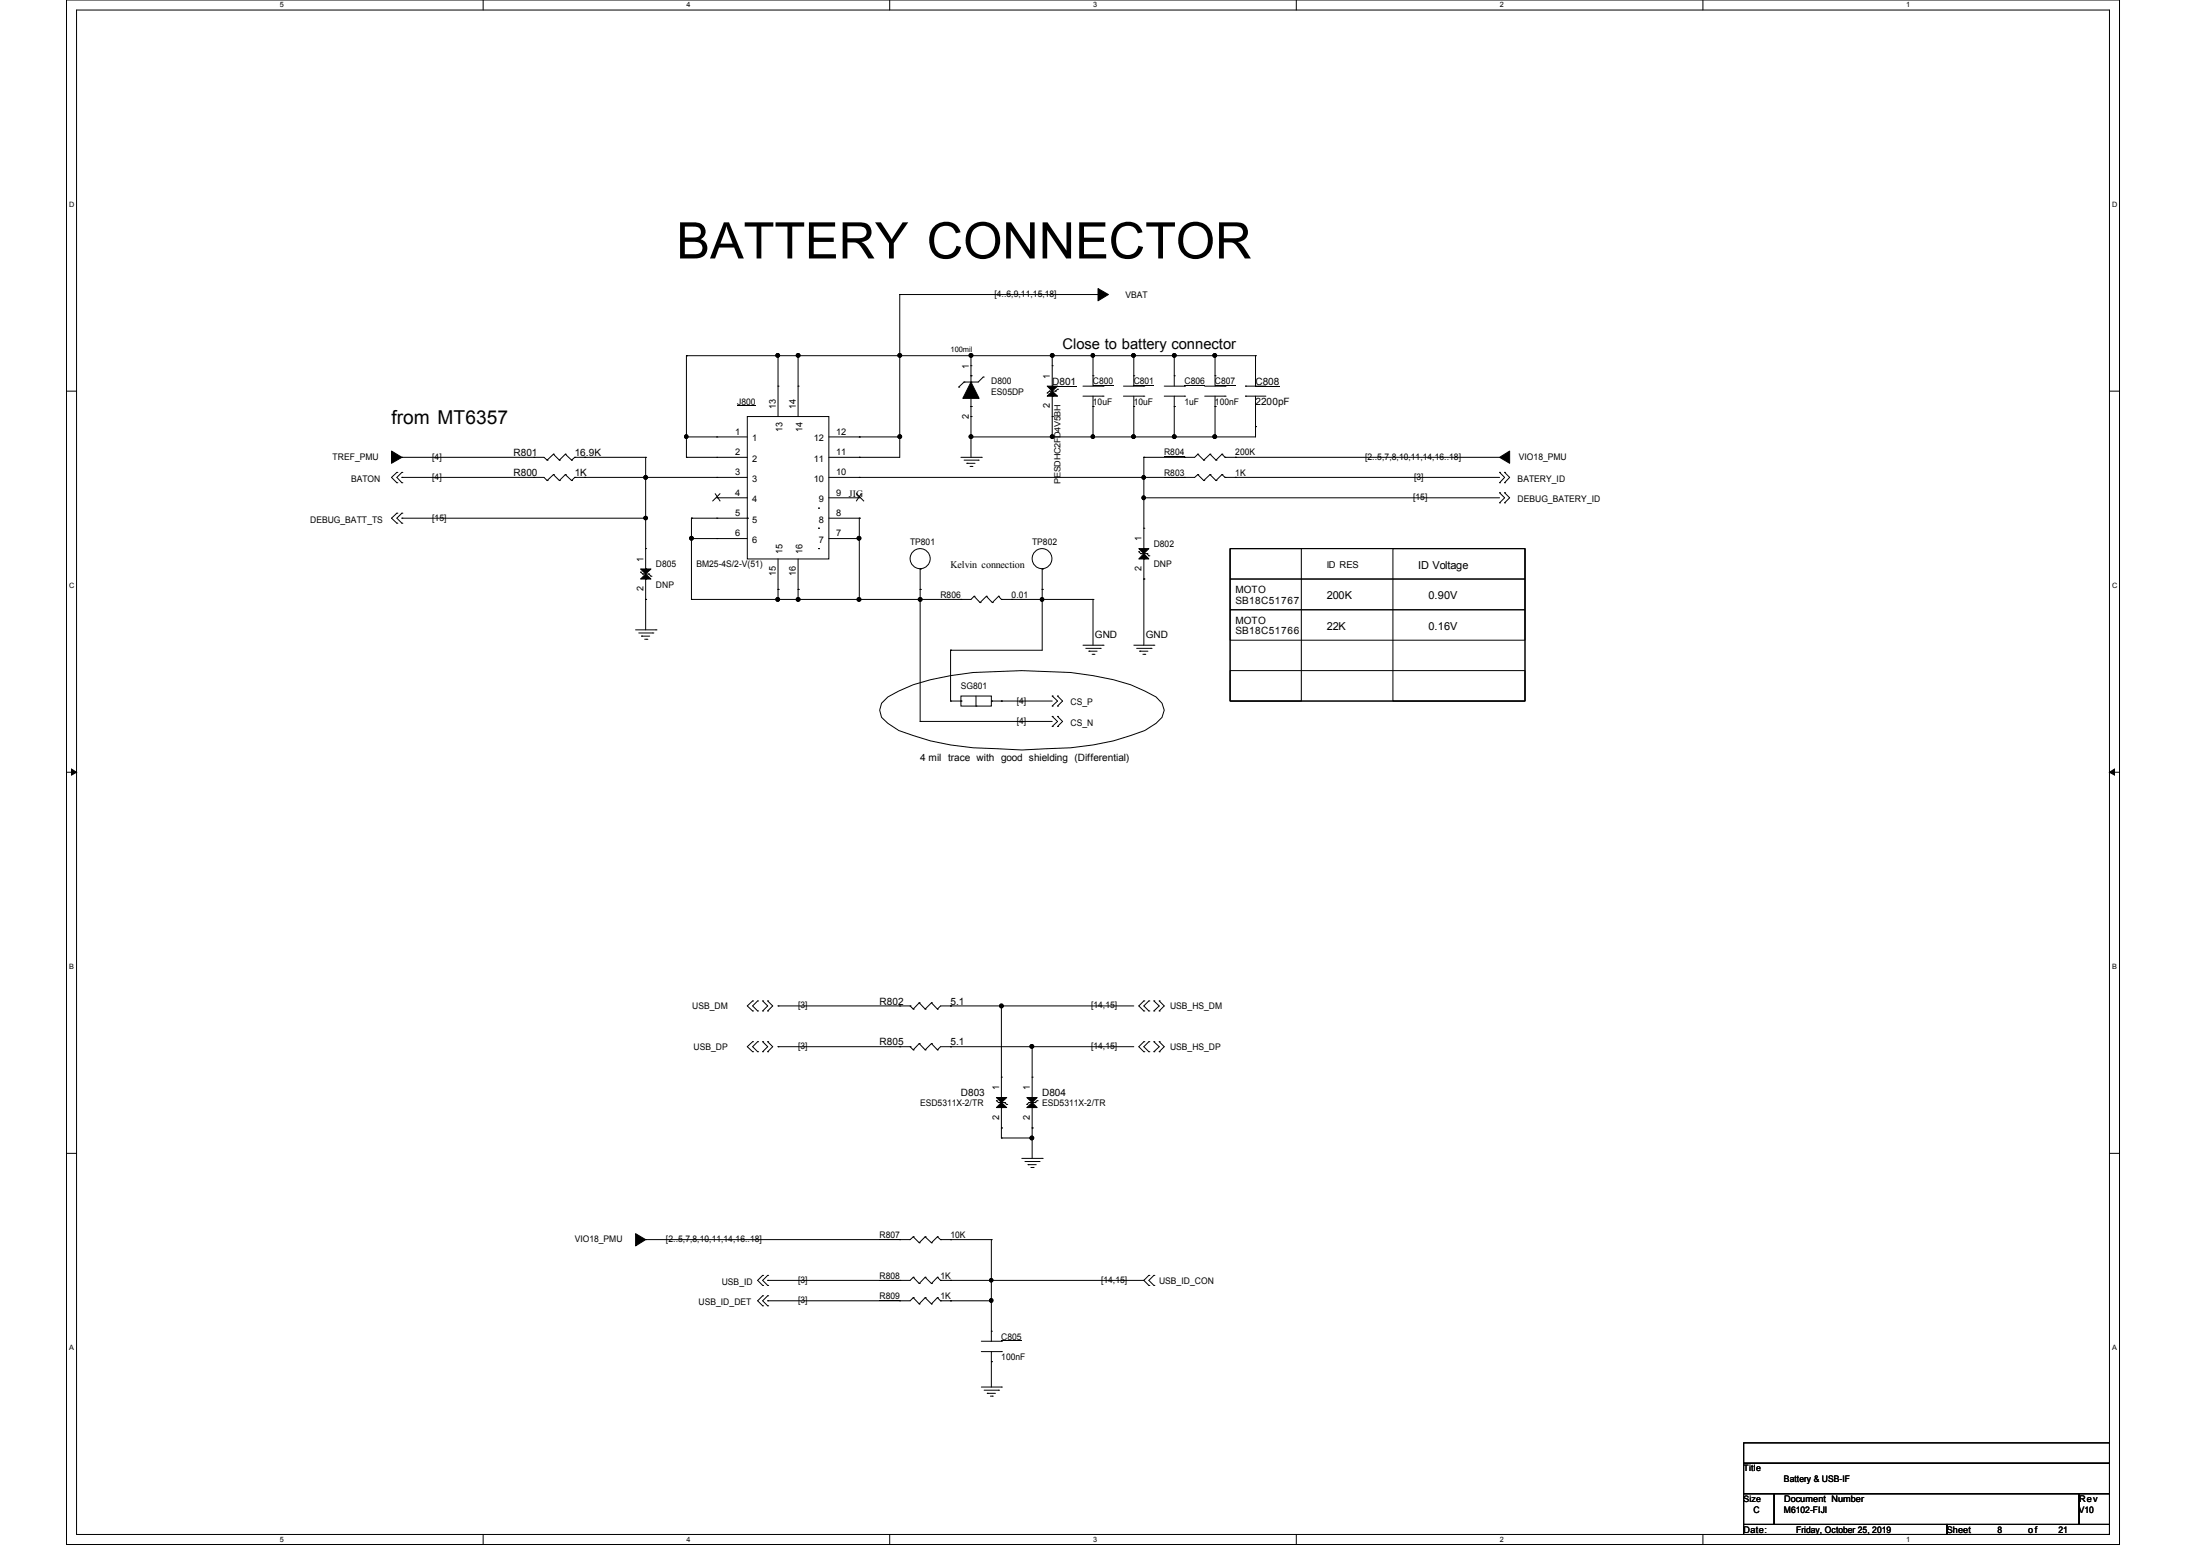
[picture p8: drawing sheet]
<svg xmlns="http://www.w3.org/2000/svg" width="297mm" height="210mm" viewBox="0 0 297 210" stroke-linecap="round" stroke-linejoin="round" font-family="sans-serif">
<g fill="none" stroke="#000" stroke-width=".13">
<path d="M9 0h277v208.4h-277zM65.2 0v1.4M120.1 0v1.4M174.9 0v1.4M229.8 0v1.4M10.3 1.4h274.3v205.7h-274.3zM121.4 39.8h26.8M121.4 39.8h.1M121.4 39.8v21.9h-9.6M9 52.8h1.3M92.6 59h.1M92.6 48h.1"/>
<path d="M92.6 48v13.7M92.6 48h76.8M92.6 59h8.2M96.7 59h.1M99.5 54.8h2.5M100.8 56.2h11v19.2h-11zM105 48h.1M105 52.1h.1M105 48v8.2M107.7 48h.1M107.7 52.1h.1M107.7 48v8.2"/>
<path d="M111.8 59h9.6M116 59h.1M121.4 59h.1M121.4 48h.1M129.4 52.2h.1M130.1 51.6h.1M130.1 51.6l-.7 .6M131 56.2h.1M131 48h.1M131 59h.1M131 54.9h.1M131 51.6h.1"/>
<path d="M131 50.7h.1M131 49.4h.1M131 48v3.6M131 53.8v7.9M132.7 50.9h.1M132.7 50.9l-.7 .7h-1.9M141.3 53h.1M141.6 52.8h.1M141.6 52.8l-.3 .2M141.6 52.8h.8M142 48h.1M142 56.2h.1"/>
<path d="M142 59h.1M142 52.1h.1M142 53.5h.1M142 49.4h.1M142 48v4.1M142 53.5v5.5M142 52.1h3.2M142.4 52.8h.1M142.7 52.5h.1M142.7 52.5l-.3 .3M146.1 53.5h2.7M146.1 52.1h2.7"/>
<path d="M147.5 54.9h.1M147.5 48h.1M147.5 59h.1M147.5 50.7h.1M147.5 48v4.1M147.5 53.5v5.5M147.5 52h2.7M148.8 53.5h.1M148.8 52.1h.1M151.6 53.5h2.7M151.6 52.1h2.7M153 48h.1"/>
<path d="M153 59h.1M153 54.9h.1M153 50.7h.1M153 48v4.1M153 53.5v5.5M153 52h2.7M154.3 53.5h.1M154.3 52.1h.1M157.1 53.5h2.8M157.1 52.1h2.8M158.5 54.9h.1M158.5 59h.1"/>
<path d="M158.5 48h.1M158.5 50.7h.1M158.5 48v4.1M158.5 53.5v5.5M159.9 53.5h.1M159.9 52.1h.1M159.9 52h2.7M162.6 53.5h2.7M162.6 52.1h2.7M164 54.9h.1M164 59h.1M164 48h.1"/>
<path d="M164 50.7h.1M164 48v4.1M164 53.5v5.5M164 52h2.7M165.3 53.5h.1M165.3 52.1h.1M168.1 52.1h.1M168.1 53.5h.1M168.1 53.5h2.7M168.1 52.1h4.6M169.4 57.6h.1M169.4 48h.1"/>
<path d="M169.4 53.5v5.5h-38.4M169.4 48v4.1M284.6 52.8h1.4M53.6 63.8l-.8 .6 .8 .8M53.6 69.3l-.8 .6 .8 .7M53.6 63.8h.1M53.6 65.2h.1M53.6 69.3h.1M53.6 70.6h.1M54.2 64.4h.1M54.2 61.7h.1M54.2 69.9h.1"/>
<path d="M54.2 63.8h.1M54.2 65.2h.1M54.2 69.3h.1M54.2 70.6h.1M54.2 63.8l-.6 .6 .6 .8M54.2 69.3l-.6 .6 .6 .7M54.2 61.7h19.2l.4 .4M54.2 64.4h19.2l.4 .5M54.2 69.9h32.9M72.1 61.7h.1M72.1 64.4h.1M73.8 62.1h.1"/>
<path d="M73.8 64.9h.1M74.7 61.3h.1M74.7 64.1h.1M74.7 61.3l.8 .8M74.7 64.1l.8 .8M74.7 61.3l-.9 .8M74.7 64.1l-.9 .8M75.5 62.1h.1M75.5 64.9h.1M76.3 61.3h.1M76.3 64.1h.1M76.3 61.3l.8 .8"/>
<path d="M76.3 64.1l.8 .8M76.3 61.3l-.8 .8M76.3 64.1l-.8 .8M77.1 62.1h.1M77.1 64.9h.1M77.6 61.7h.1M77.6 64.4h.1M77.6 61.7h9.5M77.6 64.4h23.2M77.6 61.7l-.5 .4M77.6 64.4l-.5 .5M78.9 64.4h.1"/>
<path d="M78.9 61.7h.1M86.4 77.2h.1M86.4 77.2l.3 .3M86.7 77.5h.1M86.7 77.5h.8M87.1 64.4h.1M87.1 61.7h.1M87.1 69.9h.1M87.1 76.8h.1M87.1 78.1h.1M87.1 74h.1M87.1 61.7v15.1"/>
<path d="M87.1 78.1v6.9M87.5 77.5h.1M87.5 77.5l.3 .3M87.8 77.8h.1M92.6 61.7h.1M92.6 61.7h8.2M93.3 69.9h.1M93.3 72.7h.1M93.3 69.9v11M93.3 69.9h7.5M93.3 72.7h7.5M96.5 66.6l.7 1.1"/>
<path d="M96.7 67.2h4.1M96.7 61.7h.1M96.7 64.4h.1M96.7 67.2h.1M96.7 69.9h.1M96.7 72.7h.1M97.2 66.6l-1.1 1.1M100.8 69.9h.1M105 79.5h.1M105 75.4v5.5M107.7 79.5h.1M107.7 75.4v5.5"/>
<path d="M110.4 68.6h.1M110.4 71.3h.1M110.4 74h.1M111.8 69.9h4.2M111.8 72.7h4.2M111.8 67.2h4.2M115.5 66.6l1.1 1.1M116 61.7h.1M116 64.4h.1M116 69.9h.1M116 72.7h.1M116 67.2h.1"/>
<path d="M116 69.9v11M116.2 66.6l-.7 1.1M124.2 79.5h.1M124.2 76.8h.1M124.2 76.8v20.6M129.7 61.7h2.7M130.1 62.1h1.9M130.5 62.5h1.1M130.5 62.5h.1M130.9 62.9h.2M131.1 62.9h.1M132 62.1h.1"/>
<path d="M132.4 61.7h.1M140.6 79.5h.1M140.6 76.8h.1M140.6 76.8v11h-12.3M153.7 74.5h.1M153.7 74.5l.2 .2M153.9 74.7h.9M153.9 74.7h.1M154.3 67.2h48.1M154.3 78.1h.1M154.3 61.7h.1M154.3 64.4h.1"/>
<path d="M154.3 67.2h.1M154.3 74h.1M154.3 75.4h.1M154.3 71.3h.1M154.3 61.7v12.3M154.3 75.4v11.7M154.8 74.7h.1M154.8 74.7l.2 .3M155 75h.1M157.1 64.4h2.8M157.1 61.6h2.8M159.9 64.4h.1"/>
<path d="M159.9 61.7h.1M161.6 61.3l-.4 .4h-6.9M161.6 64.1l-.4 .3h-49.4M161.6 64.1h.1M161.6 61.3h.1M161.6 64.1l.8 .8M161.6 61.3l.8 .8M162.4 64.9h.1M162.4 62.1h.1M163.3 64.1h.1M163.3 61.3h.1M163.3 64.1l.8 .8"/>
<path d="M163.3 61.3l.8 .8M163.3 64.1l-.9 .8M163.3 61.3l-.9 .8M164.1 64.9h.1M164.1 62.1h.1M164.9 64.1h.1M164.9 61.3h.1M164.9 64.1l.4 .3M164.9 61.3l.4 .4M164.9 64.1l-.8 .8M164.9 61.3l-.8 .8M165.3 64.4h.1"/>
<path d="M165.3 61.7h.1M165.3 61.7h37.1M165.3 64.4h37.1M166 74h39.8v20.6h-39.8zM166 74h39.8v4.1h-39.8zM166 78.1h39.8v4.2h-39.8zM166 74h9.6v20.6h-9.6zM166.7 61.7h.1M166.7 64.4h.1M188 74h17.8v20.6h-17.8zM202.4 63.8h.1M202.4 65.2h.1"/>
<path d="M202.4 66.5h.1M202.4 67.9h.1M202.4 63.8l.6 .6-.6 .8M202.4 66.5l.6 .7-.6 .7M203 63.8l.7 .6-.7 .8M203 66.5l.7 .7-.7 .7M203 63.8h.1M203 65.2h.1M203 66.5h.1M203 67.9h.1M85.8 85h2.7M86.2 85.4h1.9"/>
<path d="M86.6 85.9h.1M86.6 85.9h1.1M87 86.3h.3M87.1 80.9h.1M87.3 86.3h.1M88.1 85.4h.1M88.5 85h.1M93.3 80.9h.1M105 80.9h.1M107.7 80.9h.1M116 80.9h.1M119 94.9l.8-.8a21.5 21.5 0 0 1 8.5-2.9l3-.4 6.6-.3 6.6 .3a29.1 29.1 0 0 1 10 2.5l1.5 .8 .8 .8 .3 .9-.3 1-.8 .8-1.5 1a33.6 33.6 0 0 1-13.3 2.4l-3.3 .2-3.3-.2a35.5 35.5 0 0 1-13.3-2.4l-1.5-1-.8-.8-.3-1z"/>
<path d="M124.2 80.9h.1M124.2 97.4h.1M124.2 97.4h17.8M128.3 94.6h1.4M128.3 87.8h.1M128.3 94.6h.1M128.3 87.8v6.8M129.7 80.9h.1M129.7 94.6h.1M129.7 93.9h4.1v1.4h-4.1zM131.4 80.5l-.4 .4h-37.7M131.4 80.5h.1"/>
<path d="M131.4 80.5l.8 .8M131.7 95.3h.1M131.7 93.9v1.4M132.2 81.3h.1M133.1 80.5h.1M133.1 80.5l.8 .8M133.1 80.5l-.9 .8M133.8 94.6h.1M133.8 94.6h8.2M133.9 81.3h.1M134.7 80.5h.1M134.7 80.5l.4 .4"/>
<path d="M134.7 80.5l-.8 .8M135.1 94.6h.1M135.1 80.9h.1M135.1 80.9h12.4M136.5 80.9h.1M140.6 80.9h.1M142 93.9l.7 .7-.7 .7M142 96.7l.7 .7-.7 .6M142 93.9h.1M142 95.3h.1M142 96.7h.1M142 98h.1"/>
<path d="M142.7 93.9h.1M142.7 95.3h.1M142.7 96.7h.1M142.7 98h.1M142.7 93.9l.7 .7-.7 .7M142.7 96.7l.7 .7-.7 .6M146.1 87.1h2.7M146.5 87.5h2M146.9 87.9h.1M146.9 87.9h1.1M147.4 88.3h.2M147.5 80.9h.1"/>
<path d="M147.5 80.9v6.2M147.6 88.3h.1M148.5 87.5h.1M148.8 87.1h.1M153 87.1h2.7M153.4 87.5h1.9M153.8 87.9h1.1M153.8 87.9h.1M154.2 88.3h.3M154.5 88.3h.1M155.3 87.5h.1M155.7 87.1h.1"/>
<path d="M166 82.3h39.8v4.1h-39.8zM166 90.5h39.8v4.1h-39.8zM9 104.2h1.3M284.6 104.2h1.4M101.6 135.1l-.8 .7 .8 .6M101.6 136.4h.1M101.6 135.1h.1M102.2 135.1h.1M102.2 136.4h.1M102.2 135.1l-.6 .7 .6 .6M102.9 135.1h.1M102.9 136.4h.1"/>
<path d="M102.9 135.1l.7 .7-.7 .6M103.6 135.1l.7 .7-.7 .6M103.6 135.1h.1M103.6 136.4h.1M105 135.8h17.8M105 135.8h.1M121.4 135.8h.1M122.8 135.8h.1M122.8 135.8l.4 .4M123.2 136.2h.1M124 135.3l.8 .9M124 135.3h.1"/>
<path d="M124 135.3l-.8 .9M124.8 136.2h.1M125.7 135.3l.8 .9M125.7 135.3h.1M125.7 135.3l-.9 .9M126.5 136.2h.1M128.3 135.8h.1M135.1 135.8h.1M135.1 135.8v12.3M153 135.8h-26.1l-.4 .4M154.3 135.1h.1M154.3 136.4h.1"/>
<path d="M154.3 135.1l-.6 .7 .6 .6M155 135.1l-.7 .7 .7 .6M155 135.1h.1M155 136.4h.1M155.7 135.1h.1M155.7 136.4h.1M155.7 135.1l.7 .7-.7 .6M156.4 136.4h.1M156.4 135.1h.1M156.4 135.1l.7 .7-.7 .6M9 155.7h1.3M101.6 140.6l-.8 .7 .8 .6"/>
<path d="M101.6 141.9h.1M101.6 140.6h.1M102.2 140.6h.1M102.2 141.9h.1M102.2 140.6l-.6 .7 .6 .6M102.9 140.6h.1M102.9 141.9h.1M102.9 140.6l.7 .7-.7 .6M103.6 140.6l.7 .7-.7 .6M103.6 140.6h.1M103.6 141.9h.1M105 141.3h17.8"/>
<path d="M105 141.3h.1M121.4 141.3h.1M122.8 141.3h.1M122.8 141.3l.4 .4M123.2 141.7h.1M124 140.8l.8 .9M124 140.8h.1M124 140.8l-.8 .9M124.8 141.7h.1M125.7 140.8l.8 .9M125.7 140.8h.1M125.7 140.8l-.9 .9"/>
<path d="M126.5 141.7h.1M128.3 141.3h.1M134.5 148.5l.2 .3M134.5 148.5h.1M134.7 148.8h.1M134.7 148.8h.9M135.1 153.6h4.2M135.1 152.2h.1M135.1 153.6h.1M135.1 148.1h.1M135.1 149.5h.1M135.1 145.4h.1"/>
<path d="M135.1 149.5v4.1M135.6 148.8h.1M135.6 148.8l.2 .3M135.8 149.1h.1M137.9 156.3h2.7M138.3 156.8h1.9M138.6 149.1h.1M138.7 157.2h1.1M138.7 157.2h.1M138.9 148.8h.8M138.9 148.8h.1M138.9 148.8l-.3 .3"/>
<path d="M139.1 157.6h.3M139.3 141.3h.1M139.3 152.2h.1M139.3 153.6h.1M139.3 148.1h.1M139.3 149.5h.1M139.3 145.4h.1M139.3 141.3v6.8M139.3 149.5v6.8M139.4 157.6h.1M139.7 148.8h.1M140 148.5h.1"/>
<path d="M140 148.5l-.3 .3M140.2 156.8h.1M140.6 156.3h.1M153 141.3h-26.1l-.4 .4M154.3 140.6h.1M154.3 141.9h.1M154.3 140.6l-.6 .7 .6 .6M155 140.6l-.7 .7 .7 .6M155 140.6h.1M155 141.9h.1M155.7 140.6h.1M155.7 141.9h.1"/>
<path d="M155.7 140.6l.7 .7-.7 .6M156.4 141.9h.1M156.4 140.6h.1M156.4 140.6l.7 .7-.7 .6M284.6 155.7h1.4M87.1 167.3h.1M102.9 172.1l-.7 .7 .7 .7M102.9 174.9l-.7 .7 .7 .6M102.9 172.1h.1M102.9 173.5h.1M102.9 174.9h.1M102.9 176.2h.1"/>
<path d="M103.6 172.1l-.7 .7 .7 .7M103.6 174.9l-.7 .7 .7 .6M103.6 175.6h.1M103.6 172.8h.1M103.6 172.1h.1M103.6 173.5h.1M103.6 174.9h.1M103.6 176.2h.1M118.7 175.5h2.8M118.7 172.8h2.8M118.7 167.3h2.8M121.4 175.6h.1"/>
<path d="M121.4 172.8h.1M121.4 167.3h.1M123.2 172.4l-.4 .4h-19.2M123.2 166.9l-.4 .4h-35.7M123.2 175.1l-.4 .5h-19.2M123.2 175.1h.1M123.2 172.4h.1M123.2 166.9h.1M123.2 175.1l.8 .9M123.2 172.4l.8 .8M123.2 166.9l.8 .8M124 176h.1"/>
<path d="M124 173.2h.1M124 167.7h.1M124.8 175.1h.1M124.8 172.4h.1M124.8 166.9h.1M124.8 175.1l.9 .9M124.8 172.4l.9 .8M124.8 166.9l.9 .8M124.8 175.1l-.8 .9M124.8 172.4l-.8 .8M124.8 166.9l-.8 .8M125.7 176h.1"/>
<path d="M125.7 173.2h.1M125.7 167.7h.1M126.5 175.1h.1M126.5 172.4h.1M126.5 166.9h.1M126.5 175.1l.4 .5M126.5 172.4l.4 .4M126.5 166.9l.4 .4M126.5 175.1l-.8 .9M126.5 172.4l-.8 .8M126.5 166.9l-.8 .8M126.9 175.6h.1"/>
<path d="M126.9 172.8h.1M126.9 167.3h.1M126.9 172.8h27.4M126.9 167.3h6.9M126.9 175.6h6.9M128.3 172.8h.1M128.3 175.6h.1M128.3 167.3h.1M133.8 172.8h.1M133.8 175.6h.1M133.8 167.3h.1M133.8 179.7h.1"/>
<path d="M133.8 167.3v13.7M154.3 172.8l.7 .7M155 172.1l-.7 .7M155 172.1h.1M155 173.5h.1M155.7 173.5h.1M155.7 172.1h.1M155.7 172.1l-.7 .7 .7 .7M132.4 187.2h2.7M132.4 182.4h2.7M132.4 181h2.7M132.8 187.6h1.9"/>
<path d="M133.2 188h1.1M133.2 188h.1M133.6 188.4h.3M133.8 183.8h.1M133.8 182.4v4.8M133.9 188.4h.1M134.7 187.6h.1M135.1 187.2h.1M135.1 182.4h.1M135.1 181h.1M135.1 181h2.8M235.3 194.7h49.3v2.8h-49.3z"/>
<path d="M235.3 197.5h49.3v4.1h-49.3zM65.2 207.1v1.3M120.1 207.1v1.3M174.9 207.1v1.3M229.8 207.1v1.3M235.3 205.7h27.4v1.4h-27.4zM235.3 201.6h4.1v4.1h-4.1zM239.4 201.6h41.1v4.1h-41.1zM262.7 205.7h21.9v1.4h-21.9zM280.5 201.6h4.1v4.1h-4.1z"/>
<circle cx="124.2" cy="75.4" r="1.35"/>
<circle cx="140.6" cy="75.4" r="1.34"/>
</g>
<g fill="#000" stroke="#000" stroke-width=".13">
<path d="M131 51.6l1.1 2.2h-2.2zM141.3 52.1h1.4l-.7 .7zM142 52.8l.7 .7h-1.4zM86.4 76.8h1.4l-.7 .7zM86.4 78.1l.7-.6 .7 .6zM153.7 74h1.3l-.7 .7zM154.3 74.7l.7 .7h-1.3zM9.7 103.8l.6 .4-.6 .4zM284.6 104.2l.7-.4v.8zM134.5 148.1h1.3l-.7 .7zM134.5 149.5l.6-.7 .7 .7zM138.6 148.1h1.4l-.7 .7z"/>
<path d="M138.6 149.5l.7-.7 .7 .7z"/>
<path d="M148.2 38.9l1.4 .9-1.4 .8z" fill-rule="evenodd"/>
<path d="M52.8 60.9l1.4 .8-1.4 .8z" fill-rule="evenodd"/>
<path d="M202.4 61.7l1.3-.8v1.6z" fill-rule="evenodd"/>
<path d="M85.8 166.5l1.3 .8-1.3 .8z" fill-rule="evenodd"/>
<circle cx="92.6" cy="58.9" r=".24"/>
<circle cx="104.9" cy="48" r=".25"/>
<circle cx="107.7" cy="48" r=".25"/>
<circle cx="121.4" cy="58.9" r=".25"/>
<circle cx="121.4" cy="48" r=".25"/>
<circle cx="131" cy="48" r=".25"/>
<circle cx="131" cy="58.9" r=".25"/>
<circle cx="142" cy="58.9" r=".25"/>
<circle cx="142" cy="48" r=".25"/>
<circle cx="147.5" cy="48" r=".24"/>
<circle cx="147.5" cy="58.9" r=".24"/>
<circle cx="153" cy="58.9" r=".25"/>
<circle cx="153" cy="48" r=".25"/>
<circle cx="158.5" cy="58.9" r=".25"/>
<circle cx="158.5" cy="48" r=".25"/>
<circle cx="163.9" cy="58.9" r=".25"/>
<circle cx="163.9" cy="48" r=".25"/>
<circle cx="87.1" cy="64.4" r=".25"/>
<circle cx="87.1" cy="69.9" r=".24"/>
<circle cx="93.3" cy="72.6" r=".25"/>
<circle cx="115.9" cy="72.6" r=".25"/>
<circle cx="154.3" cy="64.4" r=".24"/>
<circle cx="154.3" cy="67.2" r=".24"/>
<circle cx="104.9" cy="80.9" r=".25"/>
<circle cx="107.7" cy="80.9" r=".25"/>
<circle cx="115.9" cy="80.9" r=".25"/>
<circle cx="124.2" cy="80.9" r=".25"/>
<circle cx="140.6" cy="80.9" r=".24"/>
<circle cx="135.1" cy="135.8" r=".25"/>
<circle cx="139.2" cy="141.2" r=".25"/>
<circle cx="139.2" cy="153.6" r=".25"/>
<circle cx="133.7" cy="175.5" r=".24"/>
<circle cx="133.8" cy="172.8" r=".23"/>
</g>
<text font-size="6.8" x="91.3" y="34.9">BATTERY CONNECTOR</text>
<text font-size="2.6" x="52.8" y="57.2">from MT6357</text>
<text font-size="2" x="143.4" y="47.1">Close to battery connector</text>
<g font-size="1.5">
<text x="191.4" y="76.8">ID Voltage</text>
<text x="179" y="80.9">200K</text>
<text x="192.7" y="80.9">0.90V</text>
<text x="179" y="85">22K</text>
<text x="192.7" y="85">0.16V</text>
</g>
<g font-size="1.4">
<text x="142" y="51.9">D801</text>
<text x="169.4" y="51.9">C808</text>
<text x="169.4" y="54.7">2200pF</text>
<text x="69.3" y="61.6">R801</text>
<text x="69.3" y="64.3">R800</text>
<text x="77.6" y="61.6">16.9K</text>
<text x="77.6" y="64.3">1K</text>
<text x="128.3" y="76.6">Kelvin connection</text>
<text x="166.7" y="80.1">MOTO</text>
<text x="166.7" y="81.5">SB18C51767</text>
<text x="147.7" y="86.1">GND</text>
<text x="154.6" y="86.1">GND</text>
<text x="166.7" y="84.2">MOTO</text>
<text x="166.7" y="85.6">SB18C51766</text>
<text x="124.2" y="102.7">4 mil trace with good shielding (Differential)</text>
<text x="118.7" y="135.6">R802</text>
<text x="128.3" y="135.6">5.1</text>
<text x="118.7" y="141.1">R805</text>
<text x="128.3" y="141.1">5.1</text>
<text x="129.7" y="148">D803</text>
<text x="140.6" y="148">D804</text>
</g>
<g font-size="1.3">
<text x="114.6" y="67">JIG</text>
<text x="179" y="76.6">ID RES</text>
</g>
<g font-size="1.2">
<text x="134.2" y="40.1">[4..6,9,11,15,18]</text>
<text x="151.9" y="40.2">VBAT</text>
<text x="130.7" y="49.7" transform="rotate(-90 130.7 49.7)">1</text>
<text x="133.8" y="51.9">D800</text>
<text x="133.8" y="53.3">ES05DP</text>
<text x="141.7" y="51.1" transform="rotate(-90 141.7 51.1)">1</text>
<text x="147.5" y="51.9">C800</text>
<text x="153" y="51.9">C801</text>
<text x="159.8" y="51.9">C806</text>
<text x="163.9" y="51.9">C807</text>
<text x="99.2" y="58.7">1</text>
<text x="99.5" y="54.6">J800</text>
<text x="101.5" y="59.6">1</text>
<text x="104.7" y="55.2" transform="rotate(-90 104.7 55.2)">13</text>
<text x="105.6" y="58.3" transform="rotate(-90 105.6 58.3)">13</text>
<text x="107.4" y="55.2" transform="rotate(-90 107.4 55.2)">14</text>
<text x="108.3" y="58.3" transform="rotate(-90 108.3 58.3)">14</text>
<text x="109.8" y="59.6">12</text>
<text x="112.8" y="58.7">12</text>
<text x="130.7" y="56.5" transform="rotate(-90 130.7 56.5)">2</text>
<text x="141.7" y="55.1" transform="rotate(-90 141.7 55.1)">2</text>
<text x="147.5" y="54.6">10uF</text>
<text x="153" y="54.6">10uF</text>
<text x="159.8" y="54.6">1uF</text>
<text x="163.9" y="54.6">100nF</text>
<text x="44.9" y="62">TREF_PMU</text>
<text x="47.4" y="65">BATON</text>
<text x="58.3" y="62">[4]</text>
<text x="58.3" y="64.8">[4]</text>
<text x="99.2" y="61.4">2</text>
<text x="99.2" y="64.1">3</text>
<text x="101.5" y="62.3">2</text>
<text x="101.5" y="65">3</text>
<text x="109.8" y="65">10</text>
<text x="109.8" y="62.3">11</text>
<text x="112.8" y="64.1">10</text>
<text x="112.8" y="61.4">11</text>
<text x="143.1" y="65.3" transform="rotate(-90 143.1 65.3)">PESDHC2FD4V5BH</text>
<text x="157.1" y="64.2">R803</text>
<text x="157.1" y="61.5">R804</text>
<text x="166.7" y="64.2">1K</text>
<text x="166.7" y="61.5">200K</text>
<text x="184.2" y="62">[2..5,7,8,10,11,14,16..18]</text>
<text x="190.8" y="64.8">[3]</text>
<text x="204.8" y="65">BATERY_ID</text>
<text x="205" y="62">VIO18_PMU</text>
<text x="41.9" y="70.5">DEBUG_BATT_TS</text>
<text x="58.3" y="70.3">[15]</text>
<text x="99.2" y="66.9">4</text>
<text x="99.2" y="69.6">5</text>
<text x="101.5" y="67.8">4</text>
<text x="101.5" y="70.5">5</text>
<text x="110.5" y="70.5">8</text>
<text x="110.5" y="67.8">9</text>
<text x="112.8" y="69.6">8</text>
<text x="112.8" y="66.9">9</text>
<text x="190.7" y="67.5">[15]</text>
<text x="204.8" y="67.8">DEBUG_BATERY_ID</text>
<text x="86.8" y="75.8" transform="rotate(-90 86.8 75.8)">1</text>
<text x="88.5" y="76.6">D805</text>
<text x="94" y="76.6">BM25-4S/2-V(51)</text>
<text x="99.2" y="72.4">6</text>
<text x="101.5" y="73.3">6</text>
<text x="104.7" y="77.8" transform="rotate(-90 104.7 77.8)">15</text>
<text x="105.6" y="74.8" transform="rotate(-90 105.6 74.8)">15</text>
<text x="107.4" y="77.8" transform="rotate(-90 107.4 77.8)">16</text>
<text x="108.3" y="74.8" transform="rotate(-90 108.3 74.8)">16</text>
<text x="110.5" y="73.3">7</text>
<text x="112.8" y="72.4">7</text>
<text x="122.8" y="73.5">TP801</text>
<text x="139.3" y="73.5">TP802</text>
<text x="154" y="77.1" transform="rotate(-90 154 77.1)">2</text>
<text x="154" y="73.1" transform="rotate(-90 154 73.1)">1</text>
<text x="155.7" y="73.8">D802</text>
<text x="155.7" y="76.6">DNP</text>
<text x="86.8" y="79.8" transform="rotate(-90 86.8 79.8)">2</text>
<text x="88.5" y="79.3">DNP</text>
<text x="126.9" y="80.7">R806</text>
<text x="136.5" y="80.7">0.01</text>
<text x="129.7" y="93">SG801</text>
<text x="137.2" y="95">[4]</text>
<text x="144.5" y="95.2">CS_P</text>
<text x="137.2" y="97.7">[4]</text>
<text x="144.5" y="98">CS_N</text>
<text x="93.4" y="136.2">USB_DM</text>
<text x="107.7" y="136.1">[3]</text>
<text x="147.2" y="136.1">[14,15]</text>
<text x="157.9" y="136.2">USB_HS_DM</text>
<text x="93.6" y="141.7">USB_DP</text>
<text x="107.7" y="141.6">[3]</text>
<text x="147.2" y="141.6">[14,15]</text>
<text x="157.9" y="141.7">USB_HS_DP</text>
<text x="124.2" y="149.3">ESD5311X-2/TR</text>
<text x="134.8" y="147.2" transform="rotate(-90 134.8 147.2)">1</text>
<text x="139" y="147.2" transform="rotate(-90 139 147.2)">1</text>
<text x="140.6" y="149.3">ESD5311X-2/TR</text>
<text x="134.8" y="151.1" transform="rotate(-90 134.8 151.1)">2</text>
<text x="139" y="151.1" transform="rotate(-90 139 151.1)">2</text>
<text x="77.5" y="167.6">VIO18_PMU</text>
<text x="89.9" y="167.6">[2..5,7,8,10,11,14,16..18]</text>
<text x="118.7" y="167.1">R807</text>
<text x="128.3" y="167.1">10K</text>
<text x="97.4" y="173.4">USB_ID</text>
<text x="107.7" y="173.1">[3]</text>
<text x="118.7" y="172.6">R808</text>
<text x="126.9" y="172.6">1K</text>
<text x="148.6" y="173.1">[14,15]</text>
<text x="156.4" y="173.3">USB_ID_CON</text>
<text x="94.3" y="176.1">USB_ID_DET</text>
<text x="107.7" y="175.9">[3]</text>
<text x="118.7" y="175.3">R809</text>
<text x="126.9" y="175.3">1K</text>
<text x="135.1" y="180.8">C805</text>
<text x="135.1" y="183.6">100nF</text>
<text x="235.3" y="202.7">Size</text>
<text x="235.3" y="198.6">Title</text>
<text x="240.7" y="200">Battery &amp; USB-IF</text>
<text x="240.7" y="202.7">Document Number</text>
<text x="280.5" y="202.7">Rev</text>
<text x="235.3" y="206.9">Date:</text>
<text x="236.6" y="204.1">C</text>
<text x="240.7" y="204.1">M6102-FIJI</text>
<text x="242.4" y="206.9">Friday, October 25, 2019</text>
<text x="262.7" y="206.9">Sheet</text>
<text x="269.6" y="206.9">8</text>
<text x="273.7" y="206.9">of</text>
<text x="277.8" y="206.9">21</text>
<text x="280.5" y="204.1">V10</text>
</g>
<g font-size="1">
<text x="37.8" y="1">5</text>
<text x="92.6" y="1">4</text>
<text x="147.5" y="1">3</text>
<text x="202.4" y="1">2</text>
<text x="257.2" y="1">1</text>
<text x="9.3" y="27.9">D</text>
<text x="285" y="27.9">D</text>
<text x="128.3" y="47.5">100mil</text>
<text x="9.3" y="79.4">C</text>
<text x="285" y="79.4">C</text>
<text x="9.3" y="130.8">B</text>
<text x="285" y="130.8">B</text>
<text x="9.3" y="182.2">A</text>
<text x="285" y="182.2">A</text>
<text x="37.8" y="208.1">5</text>
<text x="92.6" y="208.1">4</text>
<text x="147.5" y="208.1">3</text>
<text x="202.4" y="208.1">2</text>
<text x="257.2" y="208.1">1</text>
</g>
</svg>
